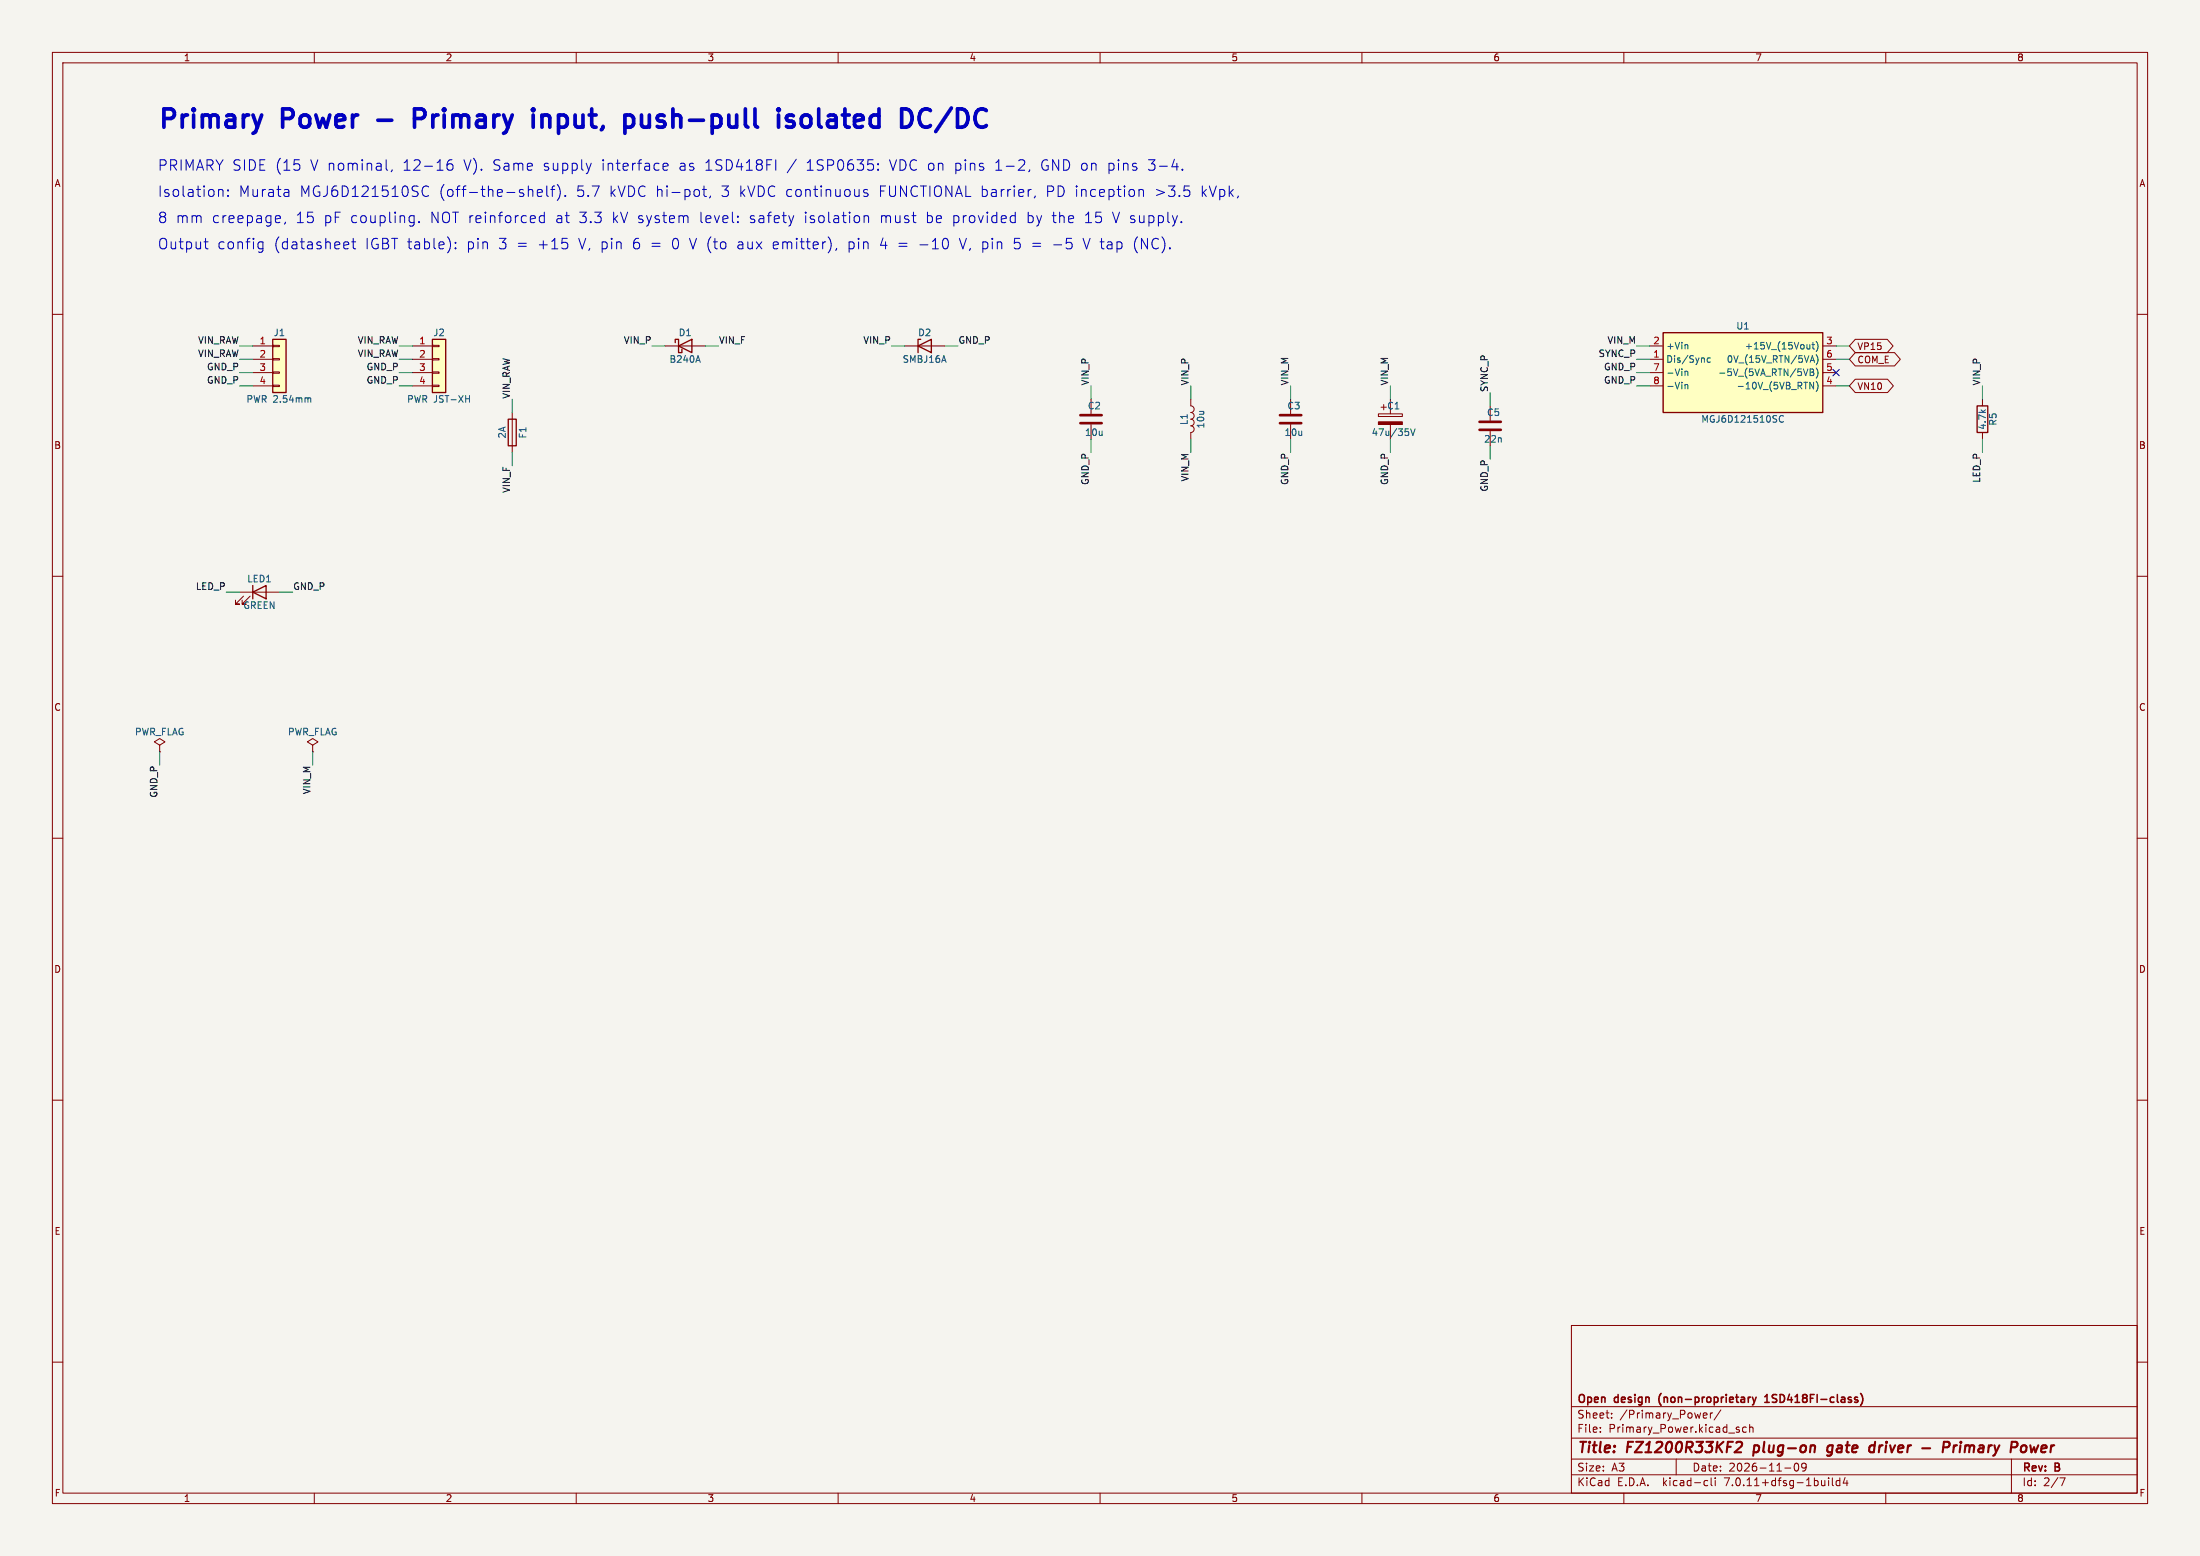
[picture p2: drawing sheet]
<svg xmlns="http://www.w3.org/2000/svg" width="420mm" height="297mm" viewBox="0 0 420 297" stroke-linecap="round" stroke-linejoin="round" font-family="sans-serif">
<path d="M0 0h420v297h-420z" fill="#f5f4ef" stroke="#f5f4ef" stroke-width=".19"/>
<g fill="none" stroke="#840000" stroke-width=".19">
<path d="M10 10h400v277h-400zM12 12h396v273h-396zM60 10v2M110 10v2M160 10v2M210 10v2M260 10v2M310 10v2M360 10v2M10 60h2M408 60h2M48.3 68.6h3.8"/>
<path d="M48.3 66h3.8M48.3 73.7h3.8M48.3 71.1h3.8M52.1 73.5h1.2v.3h-1.2zM52.1 71h1.2v.2h-1.2zM52.1 68.5h1.2v.2h-1.2zM52.1 65.9h1.2v.3h-1.2zM78.7 68.6h3.8M78.7 66h3.8M78.7 73.7h3.8M78.7 71.1h3.8M82.5 73.5h1.3v.3h-1.3z"/>
<path d="M82.5 71h1.3v.2h-1.3zM82.5 68.5h1.3v.2h-1.3zM82.5 65.9h1.3v.3h-1.3zM97.8 78.7v7.7M127 66h7.6M172.7 66h7.6M208.3 76.2v2.8M227.3 76.2v1.3a.64 .64 0 0 1 .7 .6 .64 .64 0 0 1-.7 .6 .64 .64 0 0 1 .7 .7 .64 .64 0 0 1-.7 .6 .64 .64 0 0 1 .7 .6 .64 .64 0 0 1-.7 .7 .64 .64 0 0 1 .7 .6 .64 .64 0 0 1-.7 .7v1.2M246.4 76.2v2.8M263.1 79h4.6v.5h-4.6zM263.7 77.7h1M264.2 77.2v1"/>
<path d="M265.4 76.2v2.8M284.5 77.5v2.8M315 68.6h2.5M315 66h2.5M315 73.7h2.5M315 71.1h2.5M348 68.6h2.5M348 66h2.5M348 73.7h2.5M348 71.1h2.5M354.2 64.8h6.1l1.1 1.2-1.1 1.3h-6.1l-1.1-1.3zM354.2 72.4h6.1l1.2 1.3-1.2 1.2h-6.1l-1.1-1.2z"/>
<path d="M354.2 67.3h7.5l1.1 1.3-1.1 1.3h-7.5l-1.1-1.3zM378.5 76.2v1.3M208.3 81v2.8M246.4 81v2.8M265.4 81v2.8M284.5 82.3v2.8M378.5 82.6v1.2M10 110h2M45.7 113h7.6M46.5 113.8l-1.5 1.5h.7h-.7v-.7M47.8 113.8l-1.6 1.5h.8h-.8v-.7M408 110h2"/>
<path d="M10 160h2M30.5 142.2l1-.6-1-.6-1 .6 1 .6v1.3M30.5 143.5h.1M59.7 142.2l1-.6-1-.6-1 .6 1 .6v1.3M59.7 143.5h.1M408 160h2M10 210h2M408 210h2M10 260h2M300 253h108v32h-108zM408 260h2M300 278.5h108"/>
<path d="M300 274.5h108M300 268.5h108M305.5 273.2v.2M305.5 272.5v.1M307.7 270.5v.2M307.7 269.8v.1M320 278.5v3M325.4 269.7l.4 .1 .1 .2-.7 .2M325.8 270.6l-.4 .1M326.5 269.7v1M326.9 269.7l-.2 .1-.2 .2M328.5 269.1l-1.3 1.9"/>
<path d="M331.7 272.9l.3 .1 .1 .2-.2 .2h-.3M331.7 272.4l.3 .1M333.4 272.5l-.5-.1-.2 .3 .1 .6h.6M334 272.5l.2-.1 .4 .1 .1 .9M334 271.9v1.5M342.7 279.4a.81 .81 0 0 0 .3 1.4l.2-.2 .2-.4-.2-.8M344 279.4l-.1 .5 .2 .2 .4 .1 .3-.3M344.7 279.4a.99 .99 0 0 1-.3 1.4h-.3M384 278.5v6.5M60 285v2M110 285v2M160 285v2"/>
<path d="M210 285v2M260 285v2M300 281.5h108M310 285v2M325.6 282.6l.4 .1M326 283.5l-.4 .1M326.7 282.1v1.3l.2 .2M327.4 282.1v.1M327.4 282.6v1M340.7 280.2h1.2M349.1 282.1v.1M349.1 282.6v1"/>
<path d="M349.8 282.1v1.3l.2 .2M351.2 282.7l-.4-.1-.3 .3 .2 .6h.5M351.2 282.1v1.5M352.2 282l-.3 1.1h.9M352.6 282.6v1M360 285v2M393.2 282.1h1l-.6 1.5"/>
</g>
<g fill="none" stroke="#840000" stroke-width=".4">
<path d="M331.6 275.3l.7-.1 .2 .2 .1 .4-.2 .3-1.3 1.1h1.3M334.9 275.9l-.2 2M349.7 277.5a.6 .6 0 0 1-.9 .3M349.7 275.9a.66 .66 0 0 0-.8 .4l-.1 .5 .2 .3h.7M357.3 275.9l.6 .1M357.7 277.1l-.6 .1M358 275.2l-.3 2M367 276.4h1.5M372 276.1a.51 .51 0 0 0-.1-.9h-.8l-.2 2M373 275.9l-.1 1.3M373.6 275.9l-.4 .1-.2 .3M374.3 275.9l-.2 1.3"/>
<path d="M386.3 275.9l.4 .1 .2 .3-.1 .5-.4 .4M387.6 275.9l.2 1.3 .5-.9"/>
</g>
<path d="M334.5 266.7l.4 1M334.9 267.7l-.4 .5M335.3 266.7l-.4 1M336.9 267.7h.9M336.9 266.6l.4-.4v1.5M355.2 266a1.72 1.72 0 0 1 0 2.3" fill="none" stroke="#840000" stroke-width=".3"/>
<g fill="#ffffc2" stroke="#ffffc2" stroke-width=".19">
<path d="M317.5 63.5h30.5v15.2h-30.5z"/>
<path d="M52.1 64.8h2.5v10.1h-2.5z"/>
<path d="M82.5 64.8h2.6v10.1h-2.6z"/>
</g>
<path d="M52.1 64.8h2.5v10.1h-2.5zM82.5 64.8h2.6v10.1h-2.6zM128.9 65.4v-.6h.6v2.5h.7v-.6M129.5 66l2.6-1.2v2.5zM175.3 66l2.5-1.2v2.5zM175.8 64.8h-.5v2.5M317.5 63.5h30.5v15.2h-30.5zM377.4 77.5h2.1v5.1h-2.1zM97 80h1.6v5.1h-1.6zM48.3 113l2.5-1.2v2.5zM48.3 111.8v2.5" fill="none" stroke="#840000" stroke-width=".25"/>
<g fill="none" stroke="#006464" stroke-width=".19">
<path d="M59 75.9l.3 .2v.7M88.9 76.1h.7M89.6 75.5v1.3M133.3 67.9l.4 1.3M321.7 71l.2-.1h.3v.8M321.7 73.5l.2-.1 .3 .1v.7M321.7 70.9v.8M321.7 73.4v.8M322 65.8l.2 .2v.6M326.5 68.4l-.3-.1-.3 .3 .1 .5h.5M340.5 79.4a.6 .6 0 0 0-.9 .5 .6 .6 0 0 0 .6 .7l.3-.1M345.1 70.4l-.4 1.3"/>
<path d="M345.5 65.8v.8M345.5 66.5l-.1 .1M345.5 73l.7 1.2v-1.2M345.6 70.4h.4l.2 .3-.2 .3 .2 .2 .1 .3-.3 .2h-.4zM345.6 69.2l.4-1.3 .4 1.3M345.6 71h.4M345.7 68.8h.6M345.9 65.8h.5M346.1 65.3v1.1l.3 .2M346.7 65.2a1.46 1.46 0 0 1 0 1.9M346.7 67.7a1.46 1.46 0 0 1 0 1.9M346.7 70.2a1.46 1.46 0 0 1 0 2"/>
<path d="M346.7 72.8a1.46 1.46 0 0 1 0 1.9M268.9 82.5v.5M269.3 81.9l.4 1.2 .4-1.2"/>
</g>
<path d="M263.1 80.5h4.6v.5h-4.6z" fill="#840000" stroke="#840000" stroke-width=".19"/>
<path d="M206.2 79.2h4.1M244.3 79.2h4.1M206.2 80.8h4.1M244.3 80.8h4.1M282.4 82h4.1M282.4 80.5h4.1" fill="none" stroke="#840000" stroke-width=".51"/>
<g fill="none" stroke="#0000c2" stroke-width=".19">
<path d="M41.8 36.3h.7l.1 1.2M43.5 37.3l.1 .1-.1 .1M43.5 37.3v.2M43.5 36.3v.1M43.5 36.3l.1 .1h-.1M55.1 36.3v1.2M55.1 37.4l-.1 .1M55.1 36.6l-.1 .1M73.7 32.2l.3 .3M74.9 32.4l-.2 .4M80.6 36.6a.75 .75 0 0 0 .4 .8 .75 .75 0 0 0 .8-.1M81.8 35.7a.75 .75 0 0 0-.8-.1 .75 .75 0 0 0-.4 .8"/>
<path d="M86.3 30.5a.79 .79 0 0 0-1 .9v.7l.2 .3 .6 .1 .3-.2 .1-.7-.2-.2-.6-.1-.4 .3M102.6 36.8l.9-.2-.1-.3-.5-.1-.3 .2 .1 1 .2 .1 .5-.1M104.4 35.5v1.7l.3 .3M105.1 36.2h.8M105.9 35.5l-.4 .1-.1 .2v1.7M106.4 35.2a2.29 2.29 0 0 1 0 3.1M107.9 37.3v.2M126.6 32.2l.3 .3 .5-.1M126.6 31.5l.3-.3h.3l.3 .3v.1l-.9 .2M134.1 36.2h.8M134.4 35.5v1.7l.1 .2 .4 .1M135.6 37.4l-.2 .4"/>
<path d="M165.6 36.3l-.5-.1-.2 .2 .1 .3 .6 .2v.5l-.2 .1-.5-.1M167.6 32.3v.2M167.6 31.3v.2M196.6 32.4l-.2 .4M197.6 37.4l-.2 .4M217.5 36.3h.7l.1 1.2M225.7 32.3l.1 .1-.1 .1M225.7 32.3v.2M39 46.2h.7M39.2 47.2l.1 .2 .4 .1M49.6 46.2l.6 .1M50.2 47.4l-.6 .1"/>
<path d="M50.2 46.2v1.6a.54 .54 0 0 1-.7 .4M53.4 41.3l.1 .3-.9 .2M54.5 42.4l-.2 .4M65.9 46.2l.6 .1 .1 .3-1 .2M66.5 47.4l-.6 .1M67.1 46.2h.8M67.4 45.5v1.7l.1 .2 .4 .1M78.5 41.2l.6 .1M79.1 41.2v1.6l-.4 .4M79.1 42.4l-.6 .1M80 42.3v.2M87 47.3v.2"/>
<path d="M87 46.3v.1M103.9 41.3l-.6-.1-.3 .3v.6l.1 .3h.8M103.9 40.5v2M159.7 47.4l-.2 .4M165 41.4a.5 .5 0 0 1 .8 .1v1M183.1 45.5l.7 2M193.6 47.3l.1 .1M193.7 45.5l-.1 .9h.1M201.1 46.7h1.6M206.8 45.5l.6 2M217.1 45.3a2.35 2.35 0 0 0 0 2.9"/>
</g>
<g fill="none" stroke="#0000c2" stroke-width=".7">
<path d="M50 22l-.9 2.3M80.8 21l-.3-.2h-1.4v3.5M80.8 22.5l-.3 .1h-1.4M101.8 20.8l.2 .2-.2 .1M103.5 22v2.3M104.8 22.1a.95 .95 0 0 0-1.3 .2M120.6 22.1l.4 .5v1l-.4 .5M122.5 22v1.8l.1 .3 .4 .2h.5l.3-.2M148.6 20.8v.3M148.6 22v2.3M148.6 20.8l-.1 .2 .1 .1M148.6 20.8l.2 .2-.2 .1"/>
<path d="M151.5 22.1l-.4-.1h-.5l-.3 .1-.2 .4 .2 .5 1.2 .3 .1 .3-.1 .5-.4 .2h-.6l-.4-.2M154.5 22.1a.95 .95 0 0 0-1.5 .5v1a.95 .95 0 0 0 1.5 .5M175.5 22.8a1.31 1.31 0 0 0 .6 1.3 1.31 1.31 0 0 0 1.5-.1M177.6 21.1a1.31 1.31 0 0 0-1.5-.2 1.31 1.31 0 0 0-.6 1.4M181.6 20.6l-3 4.5"/>
</g>
<g fill="none" stroke="#009600" stroke-width=".19">
<path d="M45.7 73.7h2.6M45.7 68.6h2.6M45.7 71.1h2.6M45.7 66h2.6M76.2 73.7h2.5M76.2 68.6h2.5M76.2 71.1h2.5M76.2 66h2.5M97.8 76.2v2.5M124.5 66h2.5M134.6 66h2.6M170.2 66h2.5"/>
<path d="M180.3 66h2.6M208.3 73.7v2.5M227.3 73.7v2.5M246.4 73.7v2.5M265.4 73.7v2.5M284.5 74.9v2.6M312.4 73.7h2.6M312.4 68.6h2.6M312.4 71.1h2.6M312.4 66h2.6M350.5 73.7h2.6M350.5 68.6h2.6"/>
<path d="M350.5 66h2.6M378.5 73.7v2.5M97.8 86.4v2.5M208.3 83.8v2.6M227.3 83.8v2.6M246.4 83.8v2.6M265.4 83.8v2.6M284.5 85.1v2.5M378.5 83.8v2.6M43.2 113h2.5M53.3 113h2.6M30.5 143.5v2.6"/>
<path d="M59.7 143.5v2.6"/>
</g>
<path d="M349.9 70.5l1.2 1.2M351.1 70.5l-1.2 1.2" fill="none" stroke="#000084" stroke-width=".19"/>
<g font-size="4.9" fill="#0000c2">
<text x="30" y="24.7">Primary</text>
<text x="54.1" y="24.7">Power</text>
<text x="73.6" y="24.7">-</text>
<text x="82" y="24.7">Primary</text>
<text x="106.1" y="24.7">input,</text>
<text x="125" y="24.7">push-pull</text>
<text x="155.7" y="24.7">isolated</text>
<text x="180.6" y="24.7">DC/DC</text>
</g>
<g font-size="2.8" fill="#0000c2">
<text x="30" y="32.8">PRIMARY SIDE (15</text>
<text x="59.2" y="32.8">V nominal,</text>
<text x="77" y="32.8">12-16</text>
<text x="88.6" y="32.8">V).</text>
<text x="94.2" y="32.8">Same</text>
<text x="103.9" y="32.8">supply</text>
<text x="115.1" y="32.8">interface</text>
<text x="129.9" y="32.8">as</text>
<text x="134.9" y="32.8">1SD418FI</text>
<text x="150.7" y="32.8">/</text>
<text x="154.4" y="32.8">1SP0635:</text>
<text x="170.3" y="32.8">VDC on</text>
<text x="182.8" y="32.8">pins</text>
<text x="190.6" y="32.8">1-2,</text>
<text x="199.4" y="32.8">GND on</text>
<text x="212.3" y="32.8">pins</text>
<text x="220.1" y="32.8">3-4.</text>
<text x="30" y="37.7">Isolation:</text>
<text x="45.5" y="37.7">Murata</text>
<text x="57.2" y="37.7">MGJ6D121510SC</text>
<text x="83.8" y="37.7">(off-the-shelf).</text>
<text x="110" y="37.7">5.7</text>
<text x="116.4" y="37.7">kVDC hi-pot,</text>
<text x="137.8" y="37.7">3 kVDC continuous</text>
<text x="168.1" y="37.7">FUNCTIONAL barrier,</text>
<text x="200.1" y="37.7">PD inception</text>
<text x="221" y="37.7">&gt;3.5</text>
<text x="229.8" y="37.7">kVpk,</text>
<text x="30" y="42.8">8 mm</text>
<text x="30" y="47.7">Output</text>
<text x="40.4" y="42.8">creepage,</text>
<text x="41.4" y="47.7">config</text>
<text x="52.2" y="47.7">(datasheet</text>
<text x="56.5" y="42.8">15</text>
<text x="61.8" y="42.8">pF coupling.</text>
<text x="69.7" y="47.7">IGBT table):</text>
<text x="82.2" y="42.8">NOT reinforced</text>
<text x="89.1" y="47.7">pin</text>
<text x="95.3" y="47.7">3 =</text>
<text x="102.8" y="47.7">+15</text>
<text x="106.3" y="42.8">at</text>
<text x="110.7" y="47.7">V, pin</text>
<text x="110.8" y="42.8">3.3</text>
<text x="117.1" y="42.8">kV system</text>
<text x="121.1" y="47.7">6 =</text>
<text x="128.6" y="47.7">0 V (to</text>
<text x="133.9" y="42.8">level:</text>
<text x="141.3" y="47.7">aux</text>
<text x="143.5" y="42.8">safety</text>
<text x="148.1" y="47.7">emitter),</text>
<text x="154" y="42.8">isolation</text>
<text x="162.6" y="47.7">pin</text>
<text x="168.6" y="42.8">must</text>
<text x="168.7" y="47.7">4 =</text>
<text x="176.2" y="47.7">-10</text>
<text x="177.4" y="42.8">be</text>
<text x="182.5" y="42.8">provided</text>
<text x="184.1" y="47.7">V,</text>
<text x="188.4" y="47.7">pin</text>
<text x="194.5" y="47.7">5 =</text>
<text x="196.7" y="42.8">by</text>
<text x="201.7" y="42.8">the</text>
<text x="202.1" y="47.7">-5</text>
<text x="207.9" y="42.8">15</text>
<text x="208" y="47.7">V tap</text>
<text x="213.3" y="42.8">V supply.</text>
<text x="217.7" y="47.7">(NC).</text>
</g>
<g font-size="2.8" fill="#840000">
<text x="301" y="277.9">Title:</text>
<text x="310.6" y="277.9">FZ1200R33KF2</text>
<text x="335.6" y="277.9">plug-on</text>
<text x="350.5" y="277.9">gate</text>
<text x="359.3" y="277.9">driver</text>
<text x="370.1" y="277.9">-</text>
<text x="374.9" y="277.9">Primary</text>
<text x="388.7" y="277.9">Power</text>
</g>
<g font-size="2.1" fill="#840000">
<text x="301" y="268.2">Open</text>
<text x="308.3" y="268.2">design</text>
<text x="317.3" y="268.2">(non-proprietary</text>
<text x="338.2" y="268.2">1SD418FI-class)</text>
<text x="301" y="273.7">File:</text>
<text x="301" y="271">Sheet:</text>
<text x="307.1" y="273.7">Primary_Power.kicad_sch</text>
<text x="309.2" y="271">/Primary_Power/</text>
<text x="301" y="281.1">Size:</text>
<text x="307.6" y="281.1">A3</text>
<text x="323" y="281.1">Date:</text>
<text x="330" y="281.1">2026-11-09</text>
<text x="386" y="281.3">Rev:</text>
<text x="392.4" y="281.3">B</text>
<text x="301" y="283.9">KiCad</text>
<text x="308.7" y="283.9">E.D.A.</text>
<text x="317.6" y="283.9">kicad-cli</text>
<text x="329.5" y="283.9">7.0.11+dfsg-1build4</text>
<text x="386" y="283.9">Id:</text>
<text x="390.1" y="283.9">2/7</text>
</g>
<g font-size="1.8" fill="#840000">
<text x="35" y="11.9">1</text>
<text x="85" y="11.9">2</text>
<text x="135" y="11.9">3</text>
<text x="185" y="11.9">4</text>
<text x="235" y="11.9">5</text>
<text x="285" y="11.9">6</text>
<text x="335" y="11.9">7</text>
<text x="385" y="11.9">8</text>
<text x="10.3" y="35.9">A</text>
<text x="408.3" y="35.9">A</text>
<text x="354.5" y="67">VP15</text>
<text x="354.5" y="69.5">COM_E</text>
<text x="354.5" y="74.6">VN10</text>
<text x="10.3" y="85.9">B</text>
<text x="408.2" y="85.9">B</text>
<text x="10.3" y="135.9">C</text>
<text x="408.2" y="135.9">C</text>
<text x="10.3" y="185.9">D</text>
<text x="408.2" y="185.9">D</text>
<text x="10.3" y="235.9">E</text>
<text x="408.3" y="235.9">E</text>
<text x="10.3" y="285.9">F</text>
<text x="35" y="286.9">1</text>
<text x="85" y="286.9">2</text>
<text x="135" y="286.9">3</text>
<text x="185" y="286.9">4</text>
<text x="235" y="286.9">5</text>
<text x="285" y="286.9">6</text>
<text x="335" y="286.9">7</text>
<text x="385" y="286.9">8</text>
<text x="408.3" y="285.9">F</text>
</g>
<g font-size="1.8" fill="#0f0f0f">
<text x="37.7" y="65.7">VIN_RAW</text>
<text x="68.2" y="65.7">VIN_RAW</text>
<text x="119" y="65.7">VIN_P</text>
<text x="137.2" y="65.7">VIN_F</text>
<text x="164.7" y="65.7">VIN_P</text>
<text x="182.9" y="65.7">GND_P</text>
<text x="306.8" y="65.7">VIN_M</text>
<text x="37.7" y="68.2">VIN_RAW</text>
<text x="39.4" y="70.8">GND_P</text>
<text x="68.2" y="68.2">VIN_RAW</text>
<text x="69.9" y="70.8">GND_P</text>
<text x="305.1" y="68.2">SYNC_P</text>
<text x="306.1" y="70.8">GND_P</text>
<text x="39.4" y="73.3">GND_P</text>
<text x="69.9" y="73.3">GND_P</text>
<text x="97.4" y="76.2" transform="rotate(-90 97.4 76.2)">VIN_RAW</text>
<text x="207.9" y="73.7" transform="rotate(-90 207.9 73.7)">VIN_P</text>
<text x="227" y="73.7" transform="rotate(-90 227 73.7)">VIN_P</text>
<text x="246" y="73.7" transform="rotate(-90 246 73.7)">VIN_M</text>
<text x="265.1" y="73.7" transform="rotate(-90 265.1 73.7)">VIN_M</text>
<text x="284.1" y="74.9" transform="rotate(-90 284.1 74.9)">SYNC_P</text>
<text x="306.1" y="73.3">GND_P</text>
<text x="378.1" y="73.7" transform="rotate(-90 378.1 73.7)">VIN_P</text>
<text x="97.4" y="94.2" transform="rotate(-90 97.4 94.2)">VIN_F</text>
<text x="207.9" y="92.7" transform="rotate(-90 207.9 92.7)">GND_P</text>
<text x="227" y="92" transform="rotate(-90 227 92)">VIN_M</text>
<text x="246" y="92.7" transform="rotate(-90 246 92.7)">GND_P</text>
<text x="265.1" y="92.7" transform="rotate(-90 265.1 92.7)">GND_P</text>
<text x="284.1" y="93.9" transform="rotate(-90 284.1 93.9)">GND_P</text>
<text x="378.1" y="92.2" transform="rotate(-90 378.1 92.2)">LED_P</text>
<text x="37.3" y="112.7">LED_P</text>
<text x="55.9" y="112.7">GND_P</text>
<text x="30.1" y="152.4" transform="rotate(-90 30.1 152.4)">GND_P</text>
<text x="59.3" y="151.7" transform="rotate(-90 59.3 151.7)">VIN_M</text>
</g>
<g font-size="1.8" fill="#a90000">
<text x="49.5" y="65.8">1</text>
<text x="79.9" y="65.8">1</text>
<text x="315.5" y="65.8">2</text>
<text x="348.5" y="65.8">3</text>
<text x="49.5" y="68.3">2</text>
<text x="49.5" y="70.9">3</text>
<text x="79.9" y="68.3">2</text>
<text x="79.9" y="70.9">3</text>
<text x="315.5" y="68.3">1</text>
<text x="315.5" y="70.9">7</text>
<text x="348.5" y="70.9">5</text>
<text x="348.5" y="68.3">6</text>
<text x="49.5" y="73.4">4</text>
<text x="79.9" y="73.4">4</text>
<text x="315.5" y="73.4">8</text>
<text x="348.5" y="73.4">4</text>
</g>
<g font-size="1.8" fill="#006464">
<text x="52.1" y="64.4">J1</text>
<text x="82.6" y="64.4">J2</text>
<text x="129.5" y="64.4">D1</text>
<text x="175.2" y="64.4">D2</text>
<text x="331.4" y="63.1">U1</text>
<text x="127.7" y="69.4">B240A</text>
<text x="172.2" y="69.4">SMBJ16A</text>
<text x="318" y="69.4">Dis/Sync</text>
<text x="318" y="66.9">+Vin</text>
<text x="318" y="72">-Vin</text>
<text x="327.9" y="72">-5V_(5VA_RTN/5VB)</text>
<text x="329.5" y="69.4">0V_(15V_RTN/5VA)</text>
<text x="333" y="66.9">+15V_(15Vout)</text>
<text x="46.9" y="77.1">PWR 2.54mm</text>
<text x="77.6" y="77.1">PWR JST-XH</text>
<text x="318" y="74.5">-Vin</text>
<text x="331.4" y="74.5">-10V_(5VB_RTN)</text>
<text x="96.7" y="83.8" transform="rotate(-90 96.7 83.8)">2A</text>
<text x="100.7" y="83.8" transform="rotate(-90 100.7 83.8)">F1</text>
<text x="207" y="83.4">10u</text>
<text x="207.6" y="78.3">C2</text>
<text x="226.9" y="81.2" transform="rotate(-90 226.9 81.2)">L1</text>
<text x="230.1" y="81.9" transform="rotate(-90 230.1 81.9)">10u</text>
<text x="245.1" y="83.4">10u</text>
<text x="245.7" y="78.3">C3</text>
<text x="261.8" y="83.4">47u/35V</text>
<text x="264.7" y="78.3">C1</text>
<text x="283.8" y="79.6">C5</text>
<text x="324.7" y="80.9">MGJ6D121510SC</text>
<text x="379.3" y="82.1" transform="rotate(-90 379.3 82.1)">4.7k</text>
<text x="381.4" y="81.4" transform="rotate(-90 381.4 81.4)">R5</text>
<text x="283.2" y="84.7">22n</text>
<text x="47.1" y="111.4">LED1</text>
<text x="46.3" y="116.4">GREEN</text>
<text x="25.7" y="140.6">PWR_FLAG</text>
<text x="54.9" y="140.6">PWR_FLAG</text>
</g>
</svg>
